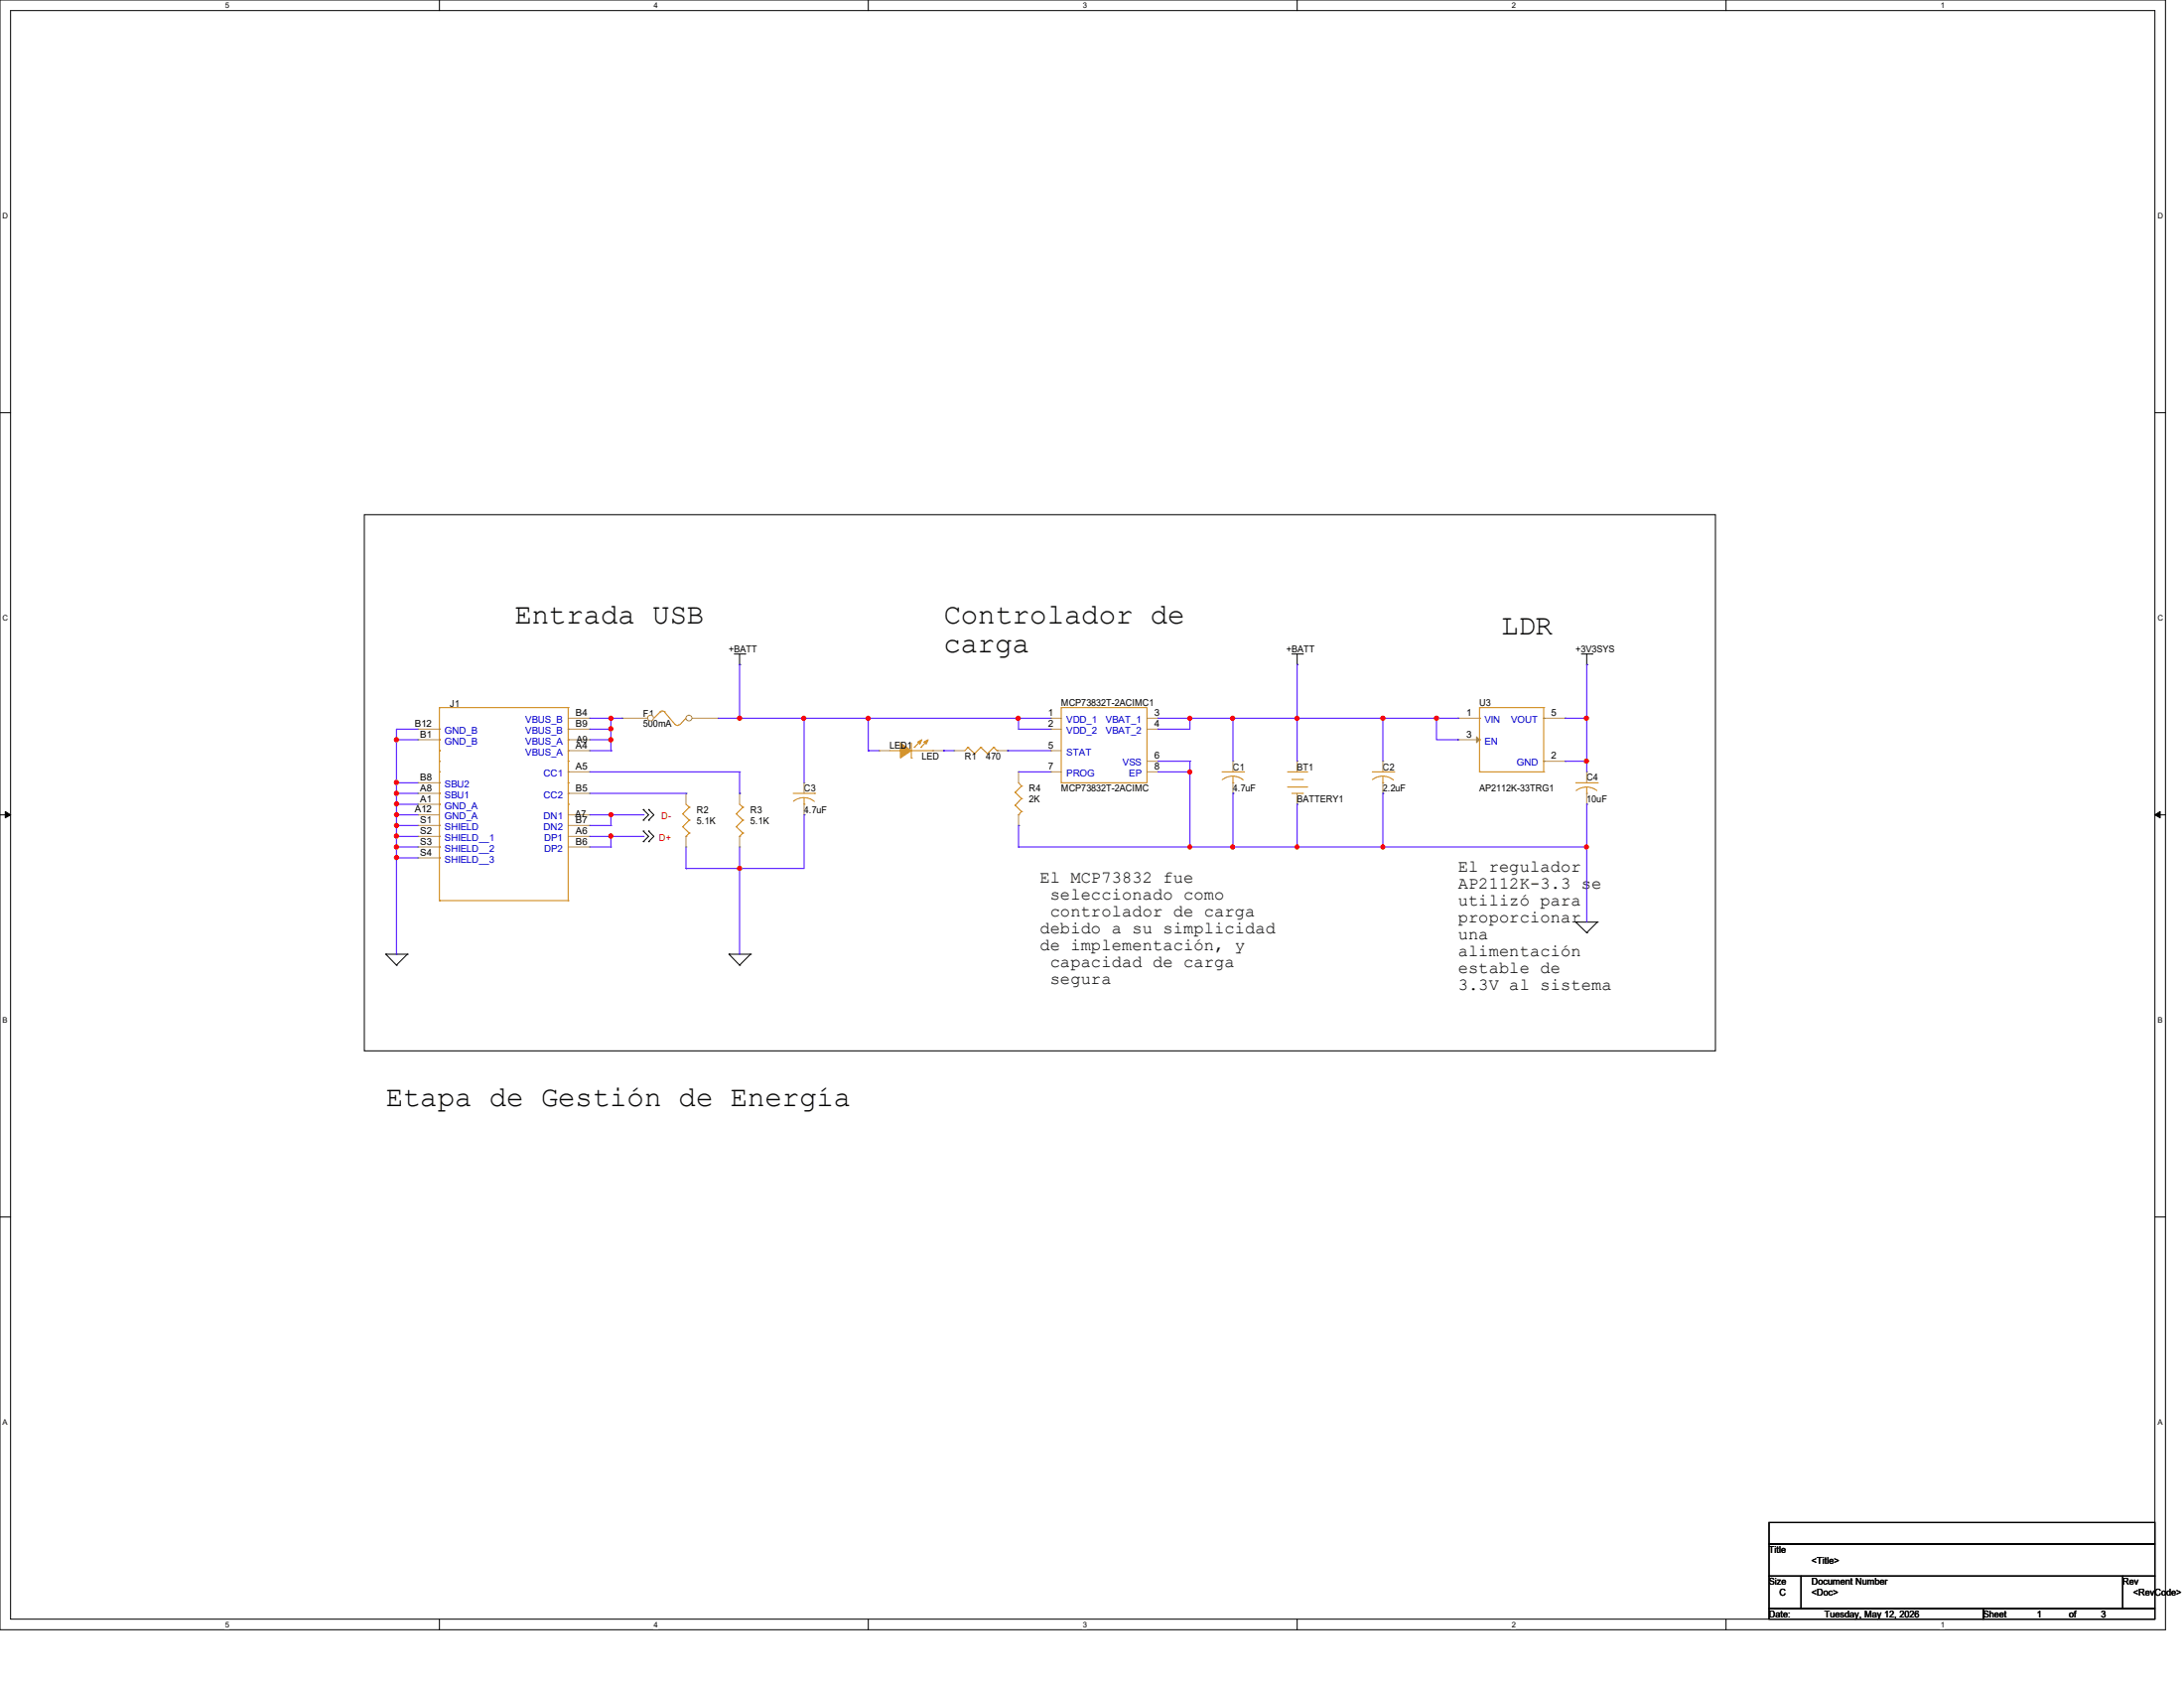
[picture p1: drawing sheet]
<svg xmlns="http://www.w3.org/2000/svg" width="279mm" height="216mm" viewBox="0 0 279 216" stroke-linecap="round" stroke-linejoin="round" font-family="sans-serif">
<path d="M0 0h277v208.4h-277zM1.4 1.4h274.3v205.7h-274.3z" fill="none" stroke="#000" stroke-width=".13"/>
<g fill="#fff">
<path d="M28.8 .1h.5v1.1h-.5z"/>
<path d="M28.8 207.2h.5v1.1h-.5z"/>
</g>
<path d="M56.2 0v1.4M56.2 207.1v1.3" fill="none" stroke="#000" stroke-width=".13"/>
<g fill="#fff">
<path d="M83.7 .1h.5v1.1h-.5z"/>
<path d="M83.7 207.2h.5v1.1h-.5z"/>
</g>
<path d="M111.1 0v1.4M111.1 207.1v1.3" fill="none" stroke="#000" stroke-width=".13"/>
<g fill="#fff">
<path d="M138.5 .1h.6v1.1h-.6z"/>
<path d="M138.5 207.2h.6v1.1h-.6z"/>
</g>
<path d="M165.9 0v1.4M165.9 207.1v1.3" fill="none" stroke="#000" stroke-width=".13"/>
<g fill="#fff">
<path d="M193.4 .1h.5v1.1h-.5z"/>
<path d="M193.4 207.2h.5v1.1h-.5z"/>
</g>
<path d="M220.8 0v1.4M220.8 207.1v1.3" fill="none" stroke="#000" stroke-width=".13"/>
<g fill="#fff">
<path d="M248.2 .1h.6v1.1h-.6z"/>
<path d="M248.2 207.2h.6v1.1h-.6z"/>
<path d="M.3 27.1h.8v1.1h-.8z"/>
<path d="M276 27.1h.7v1.1h-.7z"/>
<path d="M.3 78.5h.8v1.1h-.8z"/>
<path d="M276 78.5h.7v1.1h-.7z"/>
</g>
<path d="M0 52.8h1.4M275.7 52.8h1.3" fill="none" stroke="#000" stroke-width=".13"/>
<g fill="#fff">
<path d="M.3 129.9h.7v1.1h-.7z"/>
<path d="M276 129.9h.6v1.1h-.6z"/>
</g>
<path d="M0 104.2h1.4M275.7 104.2h1.3" fill="none" stroke="#000" stroke-width=".13"/>
<path d="M.7 103.8l.7 .4-.7 .4zM275.7 104.2l.7-.4v.8z" fill="#000" stroke="#000" stroke-width=".13"/>
<g fill="#fff">
<path d="M.3 181.4h.7v1.1h-.7z"/>
<path d="M276 181.4h.6v1.1h-.6z"/>
</g>
<g fill="none" stroke="#000" stroke-width=".13">
<path d="M46.6 65.8h172.9v68.6h-172.9zM93.9 83.7h1.4M94.6 85h.1M94.6 83.7v1.3M95.3 83.7h.1M165.3 83.7h1.3M165.9 85h.1M165.9 83.7v1.3M166.6 83.7h.1M202.3 83.7h1.4M203 85h.1M203 83.7v1.3"/>
<path d="M203.7 83.7h.1M82.3 103.5h.1M82.3 104.9h.1M82.3 106.3h.1M82.3 107.7h.1M82.3 103.5l.7 .7-.7 .7M82.3 106.3l.7 .7-.7 .7M83 103.5h.1M83 104.9h.1M83 106.3h.1M83 107.7h.1M83 103.5l.7 .7-.7 .7"/>
<path d="M83 106.3l.7 .7-.7 .7M201.6 117.9h.1M201.6 117.9h2.7M201.6 117.9l1.4 1.4M203 119.3h.1M204.3 117.9h.1M204.3 117.9l-1.3 1.4M49.4 122h.1M49.4 122h2.7M49.4 122l1.3 1.4M50.7 123.4h.1M52.1 122h.1"/>
<path d="M52.1 122l-1.4 1.4M93.3 122h.1M93.3 122h2.7M93.3 122l1.3 1.4M94.6 123.4h.1M96 122h.1M96 122l-1.4 1.4M0 155.7h1.4M275.7 155.7h1.3M226.3 194.7h49.4v2.8h-49.4zM226.3 197.5h49.4v4.1h-49.4zM226.3 201.6h4.1v4.1h-4.1z"/>
<path d="M226.3 205.7h27.4v1.4h-27.4zM230.4 201.6h41.2v4.1h-41.2zM253.7 205.7h22v1.4h-22zM271.6 201.6h4.1v4.1h-4.1z"/>
</g>
<g fill="none" stroke="#cc8006" stroke-width=".13">
<path d="M56.2 90.5h.1M56.2 93.3h.1M56.2 97.4h.1M56.2 96h.1M56.2 98.7h.1M56.2 94.6h.1M56.2 90.5h16.5M56.2 90.5v24.7M72.7 90.5h.1M72.7 93.3h.1M72.7 98.7h.1M72.7 96h.1"/>
<path d="M72.7 97.4h.1M72.7 94.6h.1M72.7 90.5v24.7M84.4 91l.3-.1 .3 .1M84.5 91.1h.1M84.5 91.1l-.8 .8M85 91.1h.1M85 91.1l1.4 1.6M86.9 92.7a.25 .25 0 0 1-.5 0M87.8 91.9h.1M87.8 91.9l-.8 .8M113.8 96h1.4"/>
<path d="M115.2 96h.1M116.6 96.9h.1M116.6 95v1.9M116.6 96h2.7M117 95.6h.1M117.8 95.6h.1M117.8 94.7l-.8 .9M118.6 94.7l-.8 .9M119.3 96h.1M123.8 95.6h.1M123.8 95.6l-.4 .4M123.8 95.6l.9 .8"/>
<path d="M124.7 96.4h.1M125.5 95.6h.1M125.5 95.6l-.8 .8M125.5 95.6l.8 .8M126.3 96.4h.1M127.1 95.6h.1M127.1 95.6l-.8 .8M127.1 95.6l.5 .4M127.6 96h.1M135.8 90.5h10.9v9.6h-10.9zM156.3 98.7h2.8M157.7 99.3a2.14 2.14 0 0 1 1.3 .5"/>
<path d="M157.7 99.3a2.13 2.13 0 0 0-1.3 .4M157.7 99.3v.8M159.1 98.7h.1M175.6 98.7h2.7M176.9 99.3a2.17 2.17 0 0 1 1.4 .5M176.9 99.3a2.17 2.17 0 0 0-1.3 .4M176.9 99.3v.8M178.3 98.7h.1M189.3 98.7h.1M189.3 90.5h.1M189.3 91.9h.1M189.3 94.6h.1"/>
<path d="M189.3 98.7h8.2M189.3 90.5h8.2M189.3 90.5v8.2M197.5 90.5h.1M197.5 98.7h.1M197.5 97.4h.1M197.5 91.9h.1M197.5 90.5v8.2M56.2 115.2h.1M56.2 101.5h.1M56.2 100.1h.1M56.2 105.6h.1"/>
<path d="M56.2 102.9h.1M56.2 107h.1M56.2 108.3h.1M56.2 109.7h.1M56.2 115.2h16.5M72.7 115.2h.1M72.7 101.5h.1M72.7 100.1h.1M72.7 102.9h.1M87.3 104.1h.1M87.3 105.7h.1M87.3 104.1l.9 .8"/>
<path d="M87.3 105.7l.9 .9M87.8 107h.1M87.8 102.9l.4 .4M88.2 103.3h.1M88.2 104.9h.1M88.2 106.6h.1M88.2 103.3l-.9 .8M88.2 104.9l-.9 .8M88.2 106.6l-.4 .4M94.2 104.1h.1M94.2 105.7h.1M94.2 104.1l.8 .8"/>
<path d="M94.2 105.7l.8 .9M94.6 107h.1M94.6 102.9l.4 .4M95 103.3h.1M95 104.9h.1M95 106.6h.1M95 103.3l-.8 .8M95 104.9l-.8 .8M95 106.6l-.4 .4M101.5 101.5h2.7M102.9 102.9h.1M102.9 102a2.14 2.14 0 0 1 1.3 .5"/>
<path d="M102.9 102h-.1a2.13 2.13 0 0 0-1.3 .5M102.9 102v.9M104.2 101.5h.1M129.9 101.3h.1M129.9 103h.1M129.9 101.3l.8 .9M129.9 103l.8 .8M130.3 104.2h.1M130.3 100.1l.4 .4M130.7 100.5h.1M130.7 102.2h.1M130.7 103.8h.1"/>
<path d="M130.7 100.5l-.8 .8M130.7 102.2l-.8 .8M130.7 103.8l-.4 .4M157.7 100.1h.1M176.9 100.1h.1M201.6 100.1h2.7M203 101.5h.1M203 100.7a2.2 2.2 0 0 1 1.3 .4M203 100.7a2.19 2.19 0 0 0-1.4 .4M203 100.7v.8M204.3 100.1h.1"/>
</g>
<g fill="none" stroke="#a84" stroke-width=".13">
<path d="M53.5 94.6h.1M53.5 93.3h.1M53.5 94.6h2.7M53.5 93.3h2.7M72.7 91.9h2.7M72.7 94.6h2.7M72.7 96h2.7M72.7 93.3h2.7M72.7 98.7h2.7M75.4 96h.1M75.4 98.7h.1M75.4 91.9h.1"/>
<path d="M75.4 94.6h.1M75.4 93.3h.1M112.4 96h.1M112.4 96h1.4M119.3 96h1.4M120.7 96h.1M122 96h.1M122 96h1.4M127.6 96h1.3M128.9 96h.1M130.3 98.7h.1M130.3 98.7v1.4"/>
<path d="M134.4 91.9h.1M134.4 93.3h.1M134.4 96h.1M134.4 98.7h.1M134.4 91.9h1.4M134.4 96h1.4M134.4 93.3h1.4M134.4 98.7h1.4M146.7 91.9h1.4M146.7 97.4h1.4M146.7 93.3h1.4M146.7 98.7h1.4"/>
<path d="M148.1 91.9h.1M148.1 93.3h.1M148.1 97.4h.1M148.1 98.7h.1M157.7 97.4h.1M157.7 97.4v1.3M176.9 97.4h.1M176.9 97.4v1.3M186.5 91.9h.1M186.5 94.6h.1M186.5 91.9h2.8M186.5 94.6h2.8"/>
<path d="M197.5 91.9h2.7M197.5 97.4h2.7M200.2 97.4h.1M200.2 91.9h.1M203 98.7h.1M203 98.7v1.4M53.5 102.9h.1M53.5 101.5h.1M53.5 105.6h.1M53.5 100.1h.1M53.5 104.2h.1M53.5 107h.1"/>
<path d="M53.5 108.3h.1M53.5 109.7h.1M53.5 102.9h2.7M53.5 107h2.7M53.5 101.5h2.7M53.5 104.2h2.7M53.5 105.6h2.7M53.5 108.3h2.7M53.5 100.1h2.7M53.5 109.7h2.7M72.7 107h2.7M72.7 101.5h2.7"/>
<path d="M72.7 104.2h2.7M72.7 105.6h2.7M72.7 108.3h2.7M75.4 107h.1M75.4 104.2h.1M75.4 108.3h.1M75.4 101.5h.1M75.4 105.6h.1M87.8 101.5h.1M87.8 108.3h.1M87.8 101.5v1.4M87.8 107v1.3"/>
<path d="M94.6 101.5h.1M94.6 108.3h.1M94.6 101.5v1.4M94.6 107v1.3M102.9 100.1h.1M102.9 104.2h.1M102.9 100.1v1.4M102.9 102.9v1.3M130.3 105.6h.1M130.3 104.2v1.4M157.7 101.5h.1M157.7 100.1v1.4"/>
<path d="M176.9 101.5h.1M176.9 100.1v1.4M203 102.9h.1M203 101.5v1.4"/>
</g>
<path d="M188.9 94.2l.4 .4-.4 .4z" fill="#a84" stroke="#a84" stroke-width=".13"/>
<g fill="#cc8006" stroke="#cc8006" stroke-width=".13">
<path d="M115.2 95l1.4 1-1.4 .9z" fill-rule="evenodd"/>
<path d="M118.2 94.9l.5-.3-.2 .6z" fill-rule="evenodd"/>
<path d="M117.4 94.9l.5-.3-.2 .6z" fill-rule="evenodd"/>
</g>
<circle cx="83.2" cy="91.8" r=".37" fill="#fff" stroke="#a84" stroke-width=".13"/>
<path d="M79.5 91.9h.1M79.5 91.9h3.3" fill="none" stroke="#a84" stroke-width=".13"/>
<circle cx="88.1" cy="91.8" r=".37" fill="#fff" stroke="#a84" stroke-width=".13"/>
<path d="M88.6 91.9h3.3M91.9 91.9h.1M165.9 97.4h.1M165.9 97.4v1.3M165.9 102.9h.1M165.9 101.5v1.4" fill="none" stroke="#a84" stroke-width=".13"/>
<path d="M164.7 98.7h2.5M165.3 99.7h1.3M166.6 99.7h.1M167.2 98.7h.1M164.7 100.7h2.5M165.3 101.5h1.3M166.6 101.5h.1M167.2 100.7h.1" fill="none" stroke="#cc8006" stroke-width=".13"/>
<g fill="none" stroke="#4200ff" stroke-width=".13">
<path d="M50.7 93.3h.1M50.7 94.6h.1M50.7 93.3h2.8M50.7 94.6h2.8M50.7 93.3v28.7M75.4 91.9h4.1M75.4 93.3h2.7M75.4 98.7h19.2M75.4 96h2.7M75.4 94.6h2.7M78.1 91.9h.1M78.1 96h.1"/>
<path d="M78.1 93.3h.1M78.1 94.6h.1M78.1 91.9v4.1M79.5 91.9h.1M91.9 91.9h42.5M94.6 98.7h.1M94.6 85h.1M94.6 91.9h.1M94.6 85v6.9M94.6 98.7v2.8M102.9 91.9h.1M102.9 91.9v8.2"/>
<path d="M111.1 91.9h.1M111.1 96h.1M111.1 96h1.3M111.1 91.9v4.1M120.7 96h.1M120.7 96h1.3M128.9 96h.1M128.9 96h5.5M130.3 91.9h.1M130.3 93.3h.1M130.3 98.7h.1M130.3 91.9v1.4"/>
<path d="M130.3 93.3h4.1M130.3 98.7h4.1M148.1 91.9h.1M148.1 93.3h.1M148.1 97.4h.1M148.1 98.7h.1M148.1 91.9h38.4M148.1 98.7h4.1M148.1 97.4h4.1M152.2 91.9h.1M152.2 97.4h.1M152.2 98.7h.1"/>
<path d="M152.2 91.9v1.4h-4.1M152.2 97.4v10.9M157.7 91.9h.1M157.7 91.9v5.5M165.9 85h.1M165.9 91.9h.1M165.9 85v12.4M176.9 91.9h.1M176.9 91.9v5.5M183.8 91.9h.1M183.8 91.9v2.7h2.7M186.5 94.6h.1"/>
<path d="M186.5 91.9h.1M200.2 91.9h.1M200.2 97.4h.1M200.2 91.9h2.8M200.2 97.4h2.8M203 85h.1M203 91.9h.1M203 97.4h.1M203 85v13.7M50.7 100.1h.1M50.7 101.5h.1M50.7 102.9h.1"/>
<path d="M50.7 104.2h.1M50.7 105.6h.1M50.7 107h.1M50.7 108.3h.1M50.7 109.7h.1M50.7 101.5h2.8M50.7 108.3h2.8M50.7 104.2h2.8M50.7 107h2.8M50.7 105.6h2.8M50.7 100.1h2.8M50.7 102.9h2.8"/>
<path d="M50.7 109.7h2.8M75.4 101.5h12.4M75.4 108.3h2.7M75.4 104.2h6.9M75.4 107h6.9M75.4 105.6h2.7M78.1 104.2h.1M78.1 107h.1M78.1 105.6h.1M78.1 108.3h.1M78.1 104.2v1.4M78.1 107v1.3"/>
<path d="M82.3 104.2h.1M82.3 107h.1M87.8 101.5h.1M87.8 111.1h.1M87.8 108.3v2.8M94.6 101.5h.1M94.6 111.1h.1M94.6 108.3v13.7M102.9 104.2h.1M102.9 104.2v6.9h-15.1M130.3 105.6h.1M130.3 108.3h.1"/>
<path d="M130.3 105.6v2.7M130.3 108.3h72.7M152.2 108.3h.1M157.7 101.5h.1M157.7 108.3h.1M157.7 101.5v6.8M165.9 102.9h.1M165.9 108.3h.1M165.9 102.9v5.4M176.9 101.5h.1M176.9 101.5v6.8M203 102.9h.1"/>
<path d="M203 108.3h.1M203 102.9v15M50.7 122h.1"/>
</g>
<g fill="#f00" stroke="#f00" stroke-width=".13">
<circle cx="111.1" cy="91.9" r=".24"/>
<circle cx="102.8" cy="91.9" r=".25"/>
<circle cx="130.3" cy="91.9" r=".25"/>
<circle cx="157.7" cy="91.9" r=".25"/>
<circle cx="152.2" cy="91.9" r=".24"/>
<circle cx="152.2" cy="98.7" r=".24"/>
<circle cx="157.7" cy="108.3" r=".25"/>
<circle cx="165.9" cy="108.3" r=".24"/>
<circle cx="176.9" cy="108.3" r=".25"/>
<circle cx="183.8" cy="91.9" r=".25"/>
<circle cx="202.9" cy="97.3" r=".25"/>
<circle cx="202.9" cy="91.9" r=".25"/>
<circle cx="202.9" cy="108.3" r=".25"/>
<circle cx="94.6" cy="111.1" r=".25"/>
<circle cx="152.2" cy="108.3" r=".24"/>
<circle cx="176.9" cy="91.9" r=".25"/>
<circle cx="165.9" cy="91.9" r=".24"/>
<circle cx="94.6" cy="91.9" r=".25"/>
<circle cx="78.1" cy="91.9" r=".25"/>
<circle cx="78.1" cy="93.2" r=".25"/>
<circle cx="78.1" cy="94.6" r=".25"/>
<circle cx="78.1" cy="104.2" r=".25"/>
<circle cx="78.1" cy="106.9" r=".25"/>
<circle cx="50.7" cy="100.1" r=".25"/>
<circle cx="50.7" cy="101.5" r=".25"/>
<circle cx="50.7" cy="102.8" r=".25"/>
<circle cx="50.7" cy="104.2" r=".25"/>
<circle cx="50.7" cy="105.6" r=".25"/>
<circle cx="50.7" cy="106.9" r=".25"/>
<circle cx="50.7" cy="108.3" r=".25"/>
<circle cx="50.7" cy="109.7" r=".25"/>
<circle cx="50.7" cy="94.6" r=".25"/>
</g>
<g font-size="3.7">
<text x="65.8" y="79.8">Entrada USB</text>
<text x="120.7" y="83.5">carga</text>
<text x="120.7" y="79.8">Controlador de</text>
<text x="192" y="81.2">LDR</text>
<text x="49.4" y="141.5">Etapa de Gestión de Energía</text>
</g>
<g font-size="2.2">
<text x="133" y="112.9">El MCP73832 fue</text>
<text x="186.5" y="111.5">El regulador</text>
<text x="186.5" y="113.7">AP2112K-3.3 se</text>
<text x="133" y="119.3">debido a su simplicidad</text>
<text x="134.3" y="115">seleccionado como</text>
<text x="134.3" y="117.2">controlador de carga</text>
<text x="186.5" y="115.8">utilizó para</text>
<text x="186.5" y="118">proporcionar</text>
<text x="133" y="121.5">de implementación, y</text>
<text x="134.3" y="123.7">capacidad de carga</text>
<text x="134.3" y="125.8">segura</text>
<text x="186.5" y="120.1">una</text>
<text x="186.5" y="122.3">alimentación</text>
<text x="186.5" y="124.5">estable de</text>
<text x="186.5" y="126.6">3.3V al sistema</text>
</g>
<g font-size="1.2">
<text x="93.3" y="83.4">+BATT</text>
<text x="164.6" y="83.4">+BATT</text>
<text x="201.6" y="83.4">+3V3SYS</text>
<text x="53.1" y="93">B12</text>
<text x="53.8" y="94.3">B1</text>
<text x="57.6" y="90.4">J1</text>
<text x="73.7" y="95.7">A4</text>
<text x="73.7" y="91.6">B4</text>
<text x="73.7" y="93">B9</text>
<text x="73.8" y="95">A9</text>
<text x="82.3" y="91.7">F1</text>
<text x="82.3" y="93">500mA</text>
<text x="113.8" y="95.8">LED1</text>
<text x="134.1" y="91.6">1</text>
<text x="134.1" y="93">2</text>
<text x="134.1" y="95.7">5</text>
<text x="135.8" y="90.3">MCP73832T-2ACIMC1</text>
<text x="147.7" y="91.6">3</text>
<text x="147.7" y="93">4</text>
<text x="187.6" y="91.6">1</text>
<text x="187.6" y="94.3">3</text>
<text x="189.3" y="90.3">U3</text>
<text x="198.5" y="91.6">5</text>
<text x="53.8" y="101.2">A8</text>
<text x="53.8" y="99.8">B8</text>
<text x="73.7" y="98.4">A5</text>
<text x="73.7" y="101.2">B5</text>
<text x="102.9" y="101.3">C3</text>
<text x="117.9" y="97.2">LED</text>
<text x="123.4" y="97.2">R1</text>
<text x="126.1" y="97.2">470</text>
<text x="131.7" y="101.3">R4</text>
<text x="134.1" y="98.4">7</text>
<text x="135.8" y="101.3">MCP73832T-2ACIMC</text>
<text x="147.7" y="97.1">6</text>
<text x="147.7" y="98.4">8</text>
<text x="157.7" y="98.5">C1</text>
<text x="157.7" y="101.3">4.7uF</text>
<text x="165.9" y="98.5">BT1</text>
<text x="176.9" y="98.5">C2</text>
<text x="176.9" y="101.3">2.2uF</text>
<text x="189.3" y="101.3">AP2112K-33TRG1</text>
<text x="198.5" y="97.1">2</text>
<text x="203" y="99.9">C4</text>
<text x="53.1" y="103.9">A12</text>
<text x="53.8" y="102.6">A1</text>
<text x="53.8" y="105.3">S1</text>
<text x="53.8" y="106.7">S2</text>
<text x="73.6" y="104.6">A7</text>
<text x="73.7" y="106.7">A6</text>
<text x="73.7" y="105.3">B7</text>
<text x="89.2" y="104">R2</text>
<text x="89.2" y="105.4">5.1K</text>
<text x="96" y="104">R3</text>
<text x="96" y="105.4">5.1K</text>
<text x="102.9" y="104">4.7uF</text>
<text x="131.7" y="102.6">2K</text>
<text x="165.9" y="102.6">BATTERY1</text>
<text x="203" y="102.6">10uF</text>
<text x="53.8" y="108">S3</text>
<text x="53.8" y="109.4">S4</text>
<text x="73.7" y="108">B6</text>
<text x="226.3" y="198.6">Title</text>
<text x="226.3" y="202.7">Size</text>
<text x="231.8" y="200">&lt;Title&gt;</text>
<text x="231.8" y="202.7">Document Number</text>
<text x="271.6" y="202.7">Rev</text>
<text x="226.3" y="206.9">Date:</text>
<text x="227.7" y="204.1">C</text>
<text x="231.8" y="204.1">&lt;Doc&gt;</text>
<text x="233.4" y="206.9">Tuesday, May 12, 2026</text>
<text x="253.7" y="206.9">Sheet</text>
<text x="260.6" y="206.9">1</text>
<text x="264.7" y="206.9">of</text>
<text x="268.8" y="206.9">3</text>
<text x="272.9" y="204.1">&lt;RevCode&gt;</text>
</g>
<g font-size="1.2" fill="#00c">
<text x="56.9" y="95.2">GND_B</text>
<text x="56.9" y="93.9">GND_B</text>
<text x="67.2" y="92.5">VBUS_B</text>
<text x="67.2" y="95.2">VBUS_A</text>
<text x="67.2" y="93.9">VBUS_B</text>
<text x="136.4" y="92.5">VDD_1</text>
<text x="136.4" y="93.9">VDD_2</text>
<text x="141.5" y="92.5">VBAT_1</text>
<text x="141.5" y="93.9">VBAT_2</text>
<text x="189.9" y="92.5">VIN</text>
<text x="189.9" y="95.2">EN</text>
<text x="193.3" y="92.5">VOUT</text>
<text x="56.9" y="100.7">SBU2</text>
<text x="67.2" y="96.6">VBUS_A</text>
<text x="69.6" y="99.3">CC1</text>
<text x="136.4" y="96.6">STAT</text>
<text x="136.4" y="99.3">PROG</text>
<text x="143.6" y="98">VSS</text>
<text x="144.4" y="99.3">EP</text>
<text x="194" y="98">GND</text>
<text x="56.9" y="103.5">GND_A</text>
<text x="56.9" y="102.1">SBU1</text>
<text x="56.9" y="106.2">SHIELD</text>
<text x="56.9" y="104.8">GND_A</text>
<text x="56.9" y="107.6">SHIELD__1</text>
<text x="69.6" y="104.8">DN1</text>
<text x="69.6" y="102.1">CC2</text>
<text x="69.6" y="106.2">DN2</text>
<text x="69.6" y="107.6">DP1</text>
<text x="56.9" y="108.9">SHIELD__2</text>
<text x="56.9" y="110.3">SHIELD__3</text>
<text x="69.6" y="108.9">DP2</text>
</g>
<g font-size="1.2" fill="#f00">
<text x="84.3" y="107.6">D+</text>
<text x="84.6" y="104.8">D-</text>
</g>
<g font-size="1">
<text x="28.8" y="1">5</text>
<text x="83.7" y="1">4</text>
<text x="138.5" y="1">3</text>
<text x="193.4" y="1">2</text>
<text x="248.2" y="1">1</text>
<text x=".3" y="27.9">D</text>
<text x="276" y="27.9">D</text>
<text x=".3" y="79.4">C</text>
<text x="276" y="79.4">C</text>
<text x=".3" y="130.8">B</text>
<text x="276" y="130.8">B</text>
<text x=".3" y="182.2">A</text>
<text x="276" y="182.2">A</text>
<text x="28.8" y="208.1">5</text>
<text x="83.7" y="208.1">4</text>
<text x="138.5" y="208.1">3</text>
<text x="193.4" y="208.1">2</text>
<text x="248.2" y="208.1">1</text>
</g>
</svg>
